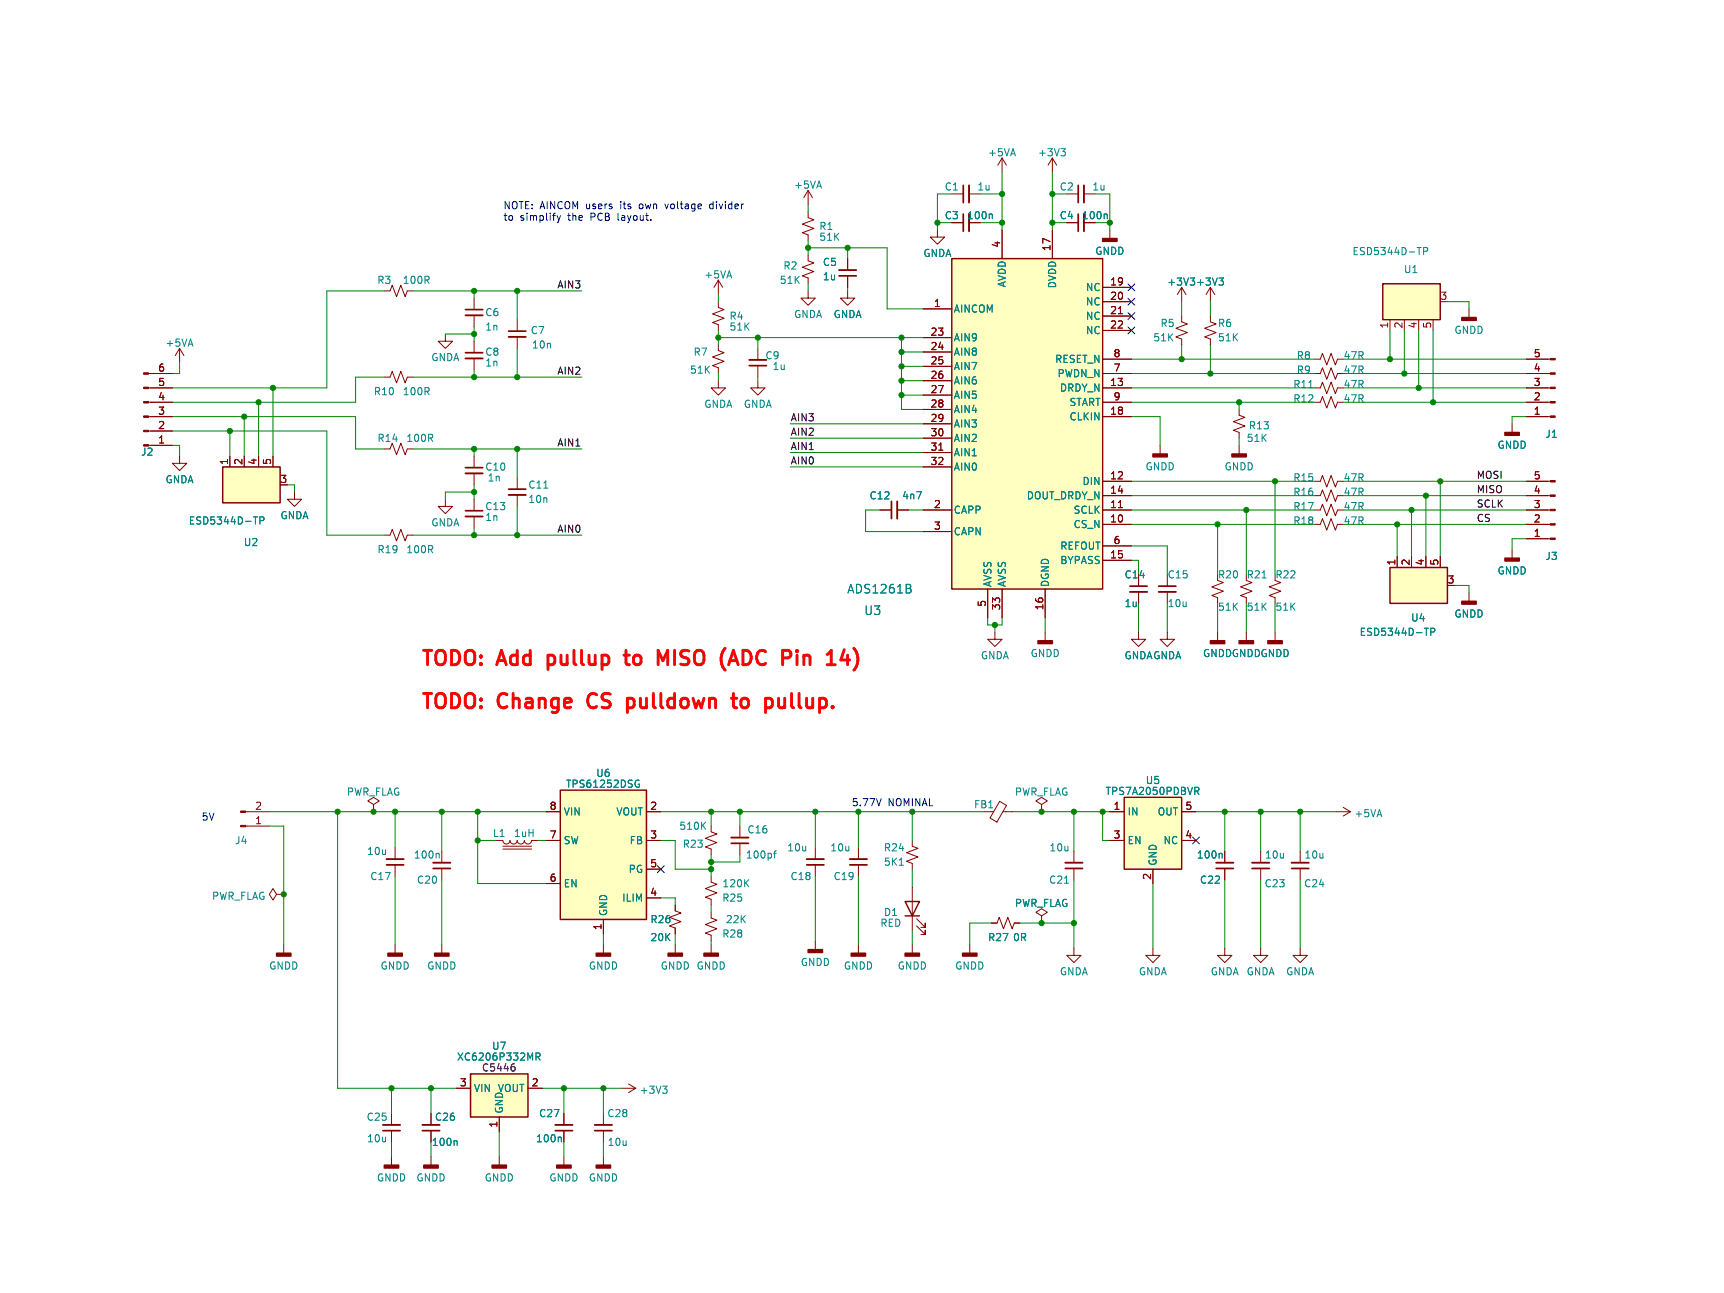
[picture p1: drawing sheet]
<svg xmlns="http://www.w3.org/2000/svg" width="305mm" height="229mm" viewBox="0 0 305 229" stroke-linecap="round" stroke-linejoin="round" font-family="sans-serif">
<g fill="none" stroke="#840000" stroke-width=".18">
<path d="M142.9 37.5v1l1 .4-2 .7 2 .8-2 .7 1 .4v1M142.9 33.7l-.8 1.2M142.9 33.7v2.5M142.9 33.7l.7 1.2M168.3 34.3h2M168.3 39.4h2M171.3 34.3h2.1M177.2 27.9v2.6M177.2 27.9l-.8 1.3M177.2 27.9l.7 1.3M186.1 27.9v2.6M186.1 27.9l-.8 1.3"/>
<path d="M186.1 27.9l.7 1.3M188.6 34.3h2M188.6 39.4h2M191.6 34.3h2.1M67.9 51.4h1.1l.3-1 .8 2.1 .8-2.1 .7 2.1 .4-1.1h1M78.7 59.1v1.2h1.3l-1.3 1.3-1.2-1.3h1.2M83.8 52.7v2M83.8 55.8v2M91.4 56.5v2M91.4 59.6v2M127 53.3v1.1l1 .3-2 .8 2 .8-2 .7 1 .4v1M127 49.5l-.8 1.3"/>
<path d="M127 49.5v2.6M127 49.5l.8 1.3M142.9 51.4v1.3h1.2l-1.2 1.3-1.3-1.3h1.3M142.9 45.1v1l1 .4-2 .7 2 .8-2 .8 1 .3v1.1M149.9 51.4v1.3h1.2l-1.2 1.3-1.3-1.3h1.3M149.9 45.7v2.1M149.9 48.8v2M163.2 54.6h5.1M163.2 59.7h5.1M165.7 40.6v1.3h1.3l-1.3 1.3-1.2-1.3h1.2M177.2 40.6v5.1M186.1 40.6v5.1"/>
<path d="M194.9 50.8h5.1M194.9 53.3h5.1M194.9 55.9h5.1M194.9 58.4h5.1M196.2 40.6v1.6M197.7 55.5h.8M208.9 55.9v1l1 .4-2 .7 2 .8-2 .8 1 .3v1.1M208.9 50.8l-.7 1.3M208.9 50.8v2.5M208.9 50.8l.8 1.3M214 55.9v1l1 .4-2 .7 2 .8-2 .8 1 .3v1.1M214 50.8v2.5"/>
<path d="M214 50.8l-.8 1.3M214 50.8l.8 1.3M245.7 56.5v1.9M248.3 56.5v1.9M250.8 56.5v1.9M253.4 56.5v1.9M259.7 54.6v1.5M26.3 66h4.2M26.3 68.6h4.2M26.3 71.1h4.2M26.3 73.7h4.2M26.3 76.2h4.2"/>
<path d="M26.3 78.7h4.2M31.7 61.6l-.7 1.3M31.7 61.6v2.5M31.7 61.6l.8 1.3M67.9 79.4h1.1l.3-1 .8 2 .8-2 .7 2 .4-1h1M67.9 66.7h1.1l.3-1 .8 2 .8-2 .7 2 .4-1h1M83.8 60.3v2.1M83.8 63.4v2M127 67.3v1.3h1.3l-1.3 1.3-1.3-1.3h1.3M127 61v1l1 .4-2 .7 2 .8-2 .7 1 .4v1M134 67.3v1.3h1.3l-1.3 1.3-1.3-1.3h1.3M134 61.6v2"/>
<path d="M134 64.6v2.1M163.2 62.2h5.1M163.2 64.8h5.1M163.2 67.3h5.1M163.2 69.9h5.1M163.2 72.4h5.1M163.2 74.9h5.1M163.2 77.5h5.1M166 79.6h.7M194.9 66h5.1M194.9 68.6h5.1M194.9 71.1h5.1"/>
<path d="M194.9 73.7h5.1M194.9 63.5h5.1M205.1 78.7v1.6M219.1 72.4v1l1 .4-2 .7 2 .8-2 .8 1 .4v1M219.1 78.7v1.6M232.4 63.5h1l.4-1 .8 2 .7-2 .8 2 .4-1h1M232.4 68.6h1l.4-1 .8 2 .7-2 .8 2 .4-1h1M232.4 66h1l.4-1 .8 2.1 .7-2.1 .8 2.1 .4-1.1h1M232.4 71.1h1l.4-1 .8 2 .7-2 .8 2 .4-1h1M267.3 74.9v1.6M269.9 66h4.2M269.9 68.6h4.2"/>
<path d="M269.9 71.1h4.2M269.9 73.7h4.2M269.9 63.5h4.2M31.7 80.6v1.3h1.3l-1.3 1.3-1.2-1.3h1.2M40.6 80.6v2M43.2 80.6v2M45.7 80.6v2M48.3 80.6v2M52.1 87v1.3h1.2l-1.2 1.2-1.3-1.2h1.3M67.9 94.6h1.1l.3-1 .8 2 .8-2 .7 2 .4-1h1M78.7 88.3v1.2h1.3l-1.3 1.3-1.2-1.3h1.2M83.8 80.6v2.1"/>
<path d="M83.8 83.7v2M83.8 88.3v2M83.8 91.3v2M91.4 84.5v2M91.4 87.5v2M155.6 90.2h2M158.6 90.2h2.1M163.2 90.2h5.1M163.2 80h5.1M163.2 82.6h5.1M163.2 94h5.1M194.9 85.1h5.1"/>
<path d="M194.9 87.6h5.1M194.9 90.2h5.1M194.9 92.7h5.1M194.9 96.5h5.1M194.9 99.1h5.1M197.7 89.8h.8M232.4 85.1h1l.4-1 .8 2 .7-2 .8 2 .4-1h1M232.4 87.6h1l.4-1 .8 2 .7-2 .8 2 .4-1h1M232.4 92.7h1l.4-1 .8 2 .7-2 .8 2 .4-1h1M232.4 90.2h1l.4-1 .8 2 .7-2 .8 2 .4-1h1M247 98.4v1.9M249.6 98.4v1.9"/>
<path d="M252.1 98.4v1.9M254.6 98.4v1.9M267.3 97.2v1.5M269.9 85.1h4.2M269.9 87.6h4.2M269.9 90.2h4.2M269.9 92.7h4.2M269.9 95.3h4.2M174.6 104.1v5.1M175.9 111.8v1.2h1.3l-1.3 1.3-1.3-1.3h1.3M177.2 104.1v5.1M184.8 104.1v5.1"/>
<path d="M184.8 111.8v1.5M201.3 111.8v1.2h1.3l-1.3 1.3-1.3-1.3h1.3M201.3 101.6v2M201.3 104.6v2.1M206.4 111.8v1.2h1.2l-1.2 1.3-1.3-1.3h1.3M206.4 101.6v2M206.4 104.6v2.1M215.3 102.6l1 .4-2.1 .8 2.1 .7-2.1 .8 1.1 .4v1M215.3 111.8v1.5M220.3 102.6l1.1 .4-2.1 .8 2.1 .7-2.1 .8 1 .4v1M220.3 111.8v1.5M225.4 102.6l1 .4-2 .8 2 .7-2 .8 1 .4v1"/>
<path d="M225.4 111.8v1.5M259.7 104.8v1.5M43.4 143.5h4.2M43.4 146.1h4.2M48.9 158.1l-.6-1-.7 1 .7 1 .6-1h1.3M50.2 158.1h.1M66 142.2l1.1-.6-1.1-.6-1 .6 1 .6v1.3M66 143.5h.1M69.8 149.9v2M69.8 152.9v2M78.1 150.5v2M78.1 153.5v2.1"/>
<path d="M88.9 148.6a.64 .64 0 0 0 .6 .6 .64 .64 0 0 0 .7-.6 .64 .64 0 0 0 .6 .6 .64 .64 0 0 0 .6-.6 .64 .64 0 0 0 .7 .6 .64 .64 0 0 0 .6-.6 .64 .64 0 0 0 .6 .6 .64 .64 0 0 0 .7-.6h1.2M88.9 149.6h5.1M88.9 150.1h5.1M96.5 143.5h2.6M96.5 148.6h2.6M96.5 156.2h2.6M114.3 143.5h2.5M114.3 148.6h2.5M114.3 158.8h2.5M114.3 153.7h2.5M125.7 154.9v1.1l1 .3-2 .8 2 .8-2 .7 1 .4v1M125.7 146.1v1l1 .3-2 .8 2 .8-2 .7 1 .4v1"/>
<path d="M130.8 146.1v2M130.8 149.1v2M144.1 149.9v2M144.1 152.9v2M151.8 149.9v2M151.8 152.9v2M161.3 148.6v1l1 .4-2 .7 2 .8-2 .8 1 .4v1M161.3 156.8v7.7M176.7 141.7l1.3 .7-1.7 2.9-1.3-.7zM177.3 143.5h1.8M184.1 142.2l1.1-.6-1.1-.6-1 .6 1 .6v1.3M184.1 143.5h.1"/>
<path d="M189.9 150.5v2M189.9 153.5v2.1M196.2 143.5h2.6M196.2 148.6h2.6M203.8 153.7v2.5M208.9 143.5h2.6M208.9 148.6h2.6M216.5 150.5v2M216.5 153.5v2.1M222.9 150.5v2M222.9 153.5v2.1M229.9 150.5v2"/>
<path d="M229.9 153.5v2.1M236.2 143.5h2.6M237.5 142.7l1.3 .8M238.8 143.5l-1.3 .8M50.2 167v1.5M69.8 167v1.5M78.1 167v1.5M106.7 162.6v2.5M106.7 167v1.5M119.4 160v1l1 .4-2 .8 2 .7-2 .8 1 .4v1M119.4 167v1.5M125.7 161.3v1l1 .4-2 .7 2 .8-2 .8 1 .4v1"/>
<path d="M125.7 167v1.5M144.1 166.4v1.5M151.8 167v1.5M161.3 167v1.5M162.1 163.7l1.5 1.5v-.7v.7h-.8M162.1 162.4l1.5 1.6v-.8v.8h-.8M171.4 167v1.5M175.3 163.2h1l.4-1 .7 2 .8-2 .7 2 .4-1h1M184.1 161.9l1.1-.6-1.1-.6-1 .6 1 .6v1.3M184.1 163.2h.1M189.9 167.6v1.3h1.2l-1.2 1.3-1.3-1.3h1.3M203.8 167.6v1.3h1.3l-1.3 1.3-1.2-1.3h1.2"/>
<path d="M216.5 167.6v1.3h1.3l-1.3 1.3-1.2-1.3h1.2M222.9 167.6v1.3h1.3l-1.3 1.3-1.3-1.3h1.3M229.9 167.6v1.3h1.2l-1.2 1.3-1.3-1.3h1.3M69.2 196.9v2M69.2 199.9v2M76.2 196.9v2M76.2 199.9v2M80.6 192.4h2.6M88.3 197.5v2.5M93.3 192.4h2.6M99.7 196.9v2M99.7 199.9v2"/>
<path d="M106.7 196.9v2M106.7 199.9v2M109.9 192.4h2.5M111.1 191.6l1.3 .8M112.4 192.4l-1.3 .8M69.2 204.5v1.5M76.2 204.5v1.5M88.3 204.5v1.5M99.7 204.5v1.5M106.7 204.5v1.5"/>
</g>
<g fill="#840000" stroke="#840000" stroke-width=".25">
<path d="M183.5 113.3h2.6v.5h-2.6z"/>
<path d="M258.4 106.3h2.6v.5h-2.6z"/>
<path d="M74.9 206h2.6v.5h-2.6z"/>
<path d="M266.1 98.7h2.5v.5h-2.5z"/>
<path d="M67.9 206h2.6v.5h-2.6z"/>
<path d="M142.9 167.9h2.5v.5h-2.5z"/>
<path d="M76.8 168.5h2.6v.5h-2.6z"/>
<path d="M68.6 168.5h2.5v.5h-2.5z"/>
<path d="M48.9 168.5h2.5v.5h-2.5z"/>
<path d="M124.5 168.5h2.5v.5h-2.5z"/>
<path d="M118.1 168.5h2.5v.5h-2.5z"/>
<path d="M224.2 113.3h2.5v.5h-2.5z"/>
<path d="M214 113.3h2.5v.5h-2.5z"/>
<path d="M219.1 113.3h2.5v.5h-2.5z"/>
<path d="M105.4 168.5h2.5v.5h-2.5z"/>
<path d="M98.4 206h2.6v.5h-2.6z"/>
<path d="M105.4 206h2.5v.5h-2.5z"/>
<path d="M150.5 168.5h2.5v.5h-2.5z"/>
<path d="M87 206h2.5v.5h-2.5z"/>
<path d="M160 168.5h2.6v.5h-2.6z"/>
<path d="M170.2 168.5h2.5v.5h-2.5z"/>
<path d="M217.8 80.3h2.5v.5h-2.5z"/>
<path d="M203.8 80.3h2.6v.5h-2.6z"/>
<path d="M194.9 42.2h2.6v.5h-2.6z"/>
<path d="M266.1 76.5h2.5v.5h-2.5z"/>
<path d="M258.4 56.1h2.6v.5h-2.6z"/>
</g>
<g fill="#ffffc2" stroke="#ffffc2" stroke-width=".18">
<path d="M245.7 100.3h10.2v6.4h-10.2z"/>
<path d="M168.3 45.7h26.6v58.4h-26.6z"/>
<path d="M99.1 139.7h15.2v22.9h-15.2z"/>
<path d="M39.4 82.6h10.1v6.3h-10.1z"/>
<path d="M83.2 189.9h10.1v7.6h-10.1z"/>
<path d="M198.8 141h10.1v12.7h-10.1z"/>
<path d="M244.5 50.2h10.1v6.3h-10.1z"/>
</g>
<path d="M168.3 45.7h26.6v58.4h-26.6zM244.5 50.2h10.1v6.3h-10.1zM39.4 82.6h10.1v6.3h-10.1zM245.7 100.3h10.2v6.4h-10.2zM99.1 139.7h15.2v22.9h-15.2zM160 159.4h2.6l-1.3 2.5zM198.8 141h10.1v12.7h-10.1zM160 161.9h2.6M83.2 189.9h10.1v7.6h-10.1z" fill="none" stroke="#840000" stroke-width=".25"/>
<g fill="none" stroke="#008484" stroke-width=".18">
<path d="M175.3 37.8l.1 .2v.7M187.6 26.3h.8l-.5 .5M188.1 26.8l.3 .2v.3l-.3 .3M195.6 37.8l.2 .2v.7M215.5 49.1h.8l-.4 .5M216.1 49.6l.2 .3v.3l-.2 .2M251.7 44.4h.6l.1-.2v-.3l-.7-.1v1.2M46 92h.6l.1-.2-.1-.3-.6-.1v1.3M160.7 104a.41 .41 0 0 1 .4 .4 .41 .41 0 0 1-.3 .4M160.9 103.4l.1 .2-.1 .4M253 111.7h.6l.1-.2-.1-.3-.6-.1v1.2M112.5 138h.5"/>
<path d="M112.8 138.6h.3v.5l-.3 .1-.3-.1M211.2 139.2h.5l.3 .2-.2 .4-.6 .1M211.5 139.9l.5 .6M77.5 150.9l.2 .1v.7M136.8 150.9h.5M137.3 150.4l-.4 .2v1.1M159 153h.7M215.9 150.9l.2 .1v.7M94.8 186.8h.6l.1-.2-.1-.3-.6-.1v1.2M95.1 186.8l.4 .6M117.2 192h.7l-.4 .5M117.7 192.5l.2 .3v.3l-.2 .2"/>
<path d="M80.6 201.7l.2 .1v.7M99.1 201l.1 .2v.7"/>
</g>
<g fill="none" stroke="#840000" stroke-width=".33">
<path d="M171.3 32.8v3M171.3 37.8v3.1M191.6 32.8v3M191.6 37.8v3.1M82.3 55.8h3M89.9 59.6h3.1M148.3 47.8h3.1M82.3 63.4h3M132.5 63.6h3M82.3 91.3h3M82.3 83.7h3M89.9 87.5h3.1"/>
<path d="M158.6 88.6v3.1M199.8 104.6h3M204.9 104.6h3M68.3 151.9h3.1M76.6 152.5h3M129.3 148.1h3M142.6 151.9h3.1M150.2 151.9h3.1M188.3 152.5h3.1M215 152.5h3.1M221.4 152.5h3M228.3 152.5h3.1"/>
<path d="M67.7 198.9h3M74.7 198.9h3M98.2 198.9h3M105.2 198.9h3"/>
</g>
<g fill="none" stroke="#840000" stroke-width=".3">
<path d="M170.3 32.8v3M170.3 37.8v3.1M190.6 32.8v3M190.6 37.8v3.1M82.3 54.7h3M89.9 58.5h3.1M148.3 48.8h3.1M82.3 62.4h3M132.5 64.6h3M82.3 90.3h3M82.3 82.7h3M89.9 86.5h3.1"/>
<path d="M157.6 88.6v3.1M199.8 103.6h3M204.9 103.6h3M68.3 152.9h3.1M76.6 153.5h3M129.3 149.1h3M142.6 152.9h3.1M150.2 152.9h3.1M188.3 153.5h3.1M215 153.5h3.1M221.4 153.5h3M228.3 153.5h3.1"/>
<path d="M67.7 199.9h3M74.7 199.9h3M98.2 199.9h3M105.2 199.9h3"/>
</g>
<g fill="#840000" stroke="#840000" stroke-width=".18">
<path d="M274.1 85h.9v.2h-.9z"/>
<path d="M274.1 87.5h.9v.3h-.9z"/>
<path d="M274.1 90h.9v.3h-.9z"/>
<path d="M274.1 92.6h.9v.2h-.9z"/>
<path d="M274.1 95.1h.9v.3h-.9z"/>
<path d="M25.4 65.9h.9v.3h-.9z"/>
<path d="M25.4 68.5h.9v.2h-.9z"/>
<path d="M25.4 71h.9v.2h-.9z"/>
<path d="M25.4 73.5h.9v.3h-.9z"/>
<path d="M25.4 76.1h.9v.2h-.9z"/>
<path d="M25.4 78.6h.9v.3h-.9z"/>
<path d="M42.5 143.4h.9v.2h-.9z"/>
<path d="M42.5 145.9h.9v.3h-.9z"/>
<path d="M274.1 63.4h.9v.2h-.9z"/>
<path d="M274.1 65.9h.9v.3h-.9z"/>
<path d="M274.1 68.5h.9v.2h-.9z"/>
<path d="M274.1 71h.9v.2h-.9z"/>
<path d="M274.1 73.5h.9v.3h-.9z"/>
</g>
<path d="M90.8 188.6l.3 .2v.3l-.3 .3" fill="none" stroke="#840084" stroke-width=".18"/>
<path d="M98.5 38.1l.3 .9M98.8 39l-.3 .4M99.1 38.1l-.3 .9M115.1 38.8v.2M155.8 141.2l-.4 1.3" fill="none" stroke="#0000c2" stroke-width=".18"/>
<g fill="none" stroke="#f00" stroke-width=".51">
<path d="M110.3 115.8h1M110.7 115v2.2l.3 .3M116.4 115l.8 1.8 .9-1.8M129.1 116.8h1.2M129.7 115l-.9 2.5M140.9 115v.2M140.9 115.8v1.7M140.9 115l-.1 .1 .1 .1M140.9 115l.1 .1-.1 .1M149.3 114.9l-.6 1.8h1.5M110.9 123.4v2.6M110.9 125l.7 .1"/>
<path d="M111.6 123.4l-.7 .2M129.3 123.4h1M129.7 122.6v2.2l.1 .2 .5 .1M136.1 123.4l.5 .5v.8l-.5 .4"/>
</g>
<g fill="none" stroke="#008400" stroke-width=".18">
<path d="M142.9 36.2v1.3M165.7 39.4h2.6M168.3 34.3h-2.6v6.3M173.4 34.3h3.8M173.4 39.4h3.8M177.2 30.5v10.1M186.1 34.3h2.5M186.1 39.4h2.5M186.1 30.5v10.1M193.7 34.3h2.5v6.3M193.7 39.4h2.5M67.9 51.4h-10.1v17.2h-27.3"/>
<path d="M73 51.4h29.9M78.7 59.1h5.1M83.8 51.4v1.3M83.8 57.8v2.5M91.4 51.4v5.1M127 52.1v1.2M127 58.4v2.6M127 59.7h36.2M134 59.7v1.9M142.9 43.8h13.9v10.8h6.4M142.9 42.5v2.6M142.9 50.2v1.2"/>
<path d="M149.9 43.8v1.9M149.9 50.8v.6M159.4 59.7v12.7h3.8M208.9 53.3v2.6M214 53.3v2.6M245.7 58.4v5.1M248.3 58.4v7.6M250.8 58.4v10.2M253.4 58.4v12.7M255.9 53.3h3.8v1.3M30.5 73.7h32.4v5.7h5M30.5 76.2h27.3v18.4h10.1"/>
<path d="M30.5 78.7h1.2v1.9M31.7 64.1v1.9h-1.2M40.6 76.2v4.4M43.2 73.7v6.9M45.7 71.1v9.5M48.3 68.6v12M67.9 66.7h-5v4.4h-32.4M73 66.7h29.9M73 79.4h29.9M83.8 65.4v1.3M83.8 79.4v1.2M91.4 61.6v5.1"/>
<path d="M91.4 79.4v5.1M127 66v1.3M134 66.7v.6M139.7 77.5h23.5M139.7 74.9h23.5M159.4 67.3h3.8M159.4 62.2h3.8M159.4 64.8h3.8M159.4 69.9h3.8M200 66h32.4M200 71.1h32.4M200 73.7h5.1v5"/>
<path d="M200 68.6h32.4M200 63.5h32.4M208.9 61v2.5M214 61v5M219.1 71.1v1.3M219.1 77.5v1.2M237.5 66h32.4M237.5 71.1h32.4M237.5 68.6h32.4M237.5 63.5h32.4M269.9 73.7h-2.6v1.2M50.8 85.7h1.3v1.3"/>
<path d="M73 94.6h29.9M83.8 85.7v2.6M83.8 93.3v1.3M83.8 87h-5.1v1.3M91.4 89.5v5.1M139.7 80h23.5M139.7 82.6h23.5M155.6 90.2h-2.6v3.8h10.2M160.7 90.2h2.5M200 99.1h1.3v2.5M200 90.2h32.4M200 92.7h32.4"/>
<path d="M200 87.6h32.4M200 85.1h32.4M200 96.5h6.4v5.1M215.3 92.7v8.9M220.3 90.2v11.4M225.4 85.1v16.5M237.5 90.2h32.4M237.5 92.7h32.4M237.5 87.6h32.4M237.5 85.1h32.4M247 92.7v5.7M249.6 90.2v8.2"/>
<path d="M252.1 87.6v10.8M254.6 85.1v13.3M269.9 95.3h-2.6v1.9M174.6 109.2v1.3h2.6v-1.3M175.9 110.5v1.3M184.8 109.2v2.6M201.3 106.7v5.1M206.4 106.7v5.1M215.3 106.7v5.1M220.3 106.7v5.1M225.4 106.7v5.1M257.2 103.5h2.5v1.3"/>
<path d="M47.6 143.5h48.9M47.6 146.1h2.6v20.9M59.7 143.5v48.9h20.9M69.8 143.5v6.4M69.8 154.9v12.1M78.1 143.5v7M78.1 155.6v11.4M84.5 143.5v12.7h12M84.5 148.6h3.1M95.2 148.6h1.3M116.8 143.5h57.2M116.8 148.6h2.6v5.1h6.3"/>
<path d="M116.8 158.8h2.6v1.2M125.7 143.5v2.6M125.7 151.1v3.8M130.8 143.5v2.6M130.8 151.1v1.3h-5.1M144.1 143.5v6.4M144.1 154.9v11.5M151.8 143.5v6.4M151.8 154.9v12.1M161.3 143.5v5.1M161.3 153.7v3.1M179.1 143.5h17.1"/>
<path d="M189.9 143.5v7M189.9 155.6v12M194.9 143.5v5.1h1.3M203.8 156.2v11.4M211.5 143.5h24.7M216.5 143.5v7M216.5 155.6v12M222.9 143.5v7M222.9 155.6v12M229.9 143.5v7M229.9 155.6v12M106.7 165.1v1.9"/>
<path d="M119.4 165.1v1.9M125.7 160v1.3M125.7 166.4v.6M161.3 164.5v2.5M175.3 163.2h-3.9v3.8M180.3 163.2h9.6M69.2 192.4v4.5M76.2 192.4v4.5M95.9 192.4h14M99.7 192.4v4.5M106.7 192.4v4.5M69.2 201.9v2.6"/>
<path d="M76.2 201.9v2.6M88.3 200v4.5M99.7 201.9v2.6M106.7 201.9v2.6"/>
</g>
<path d="M199.4 50.2l1.2 1.2M199.4 52.7l1.2 1.2M199.4 57.8l1.2 1.2M199.4 55.3l1.2 1.2M200.6 50.2l-1.2 1.2M200.6 52.7l-1.2 1.2M200.6 57.8l-1.2 1.2M200.6 55.3l-1.2 1.2M116.2 153.1l1.2 1.2M117.4 153.1l-1.2 1.2M210.8 148l1.3 1.2M212.1 148l-1.3 1.2" fill="none" stroke="#000084" stroke-width=".18"/>
<g fill="#008400" stroke="#008400" stroke-width=".18">
<circle cx="83.8" cy="51.4" r=".46"/>
<circle cx="91.4" cy="51.4" r=".46"/>
<circle cx="83.8" cy="59.1" r=".46"/>
<circle cx="127" cy="59.7" r=".46"/>
<circle cx="83.8" cy="66.7" r=".46"/>
<circle cx="134" cy="59.7" r=".46"/>
<circle cx="125.7" cy="143.5" r=".46"/>
<circle cx="130.8" cy="143.5" r=".46"/>
<circle cx="125.7" cy="153.7" r=".46"/>
<circle cx="125.7" cy="152.4" r=".46"/>
<circle cx="99.7" cy="192.4" r=".46"/>
<circle cx="106.7" cy="192.4" r=".46"/>
<circle cx="84.5" cy="148.6" r=".46"/>
<circle cx="76.2" cy="192.4" r=".46"/>
<circle cx="69.2" cy="192.4" r=".46"/>
<circle cx="40.6" cy="76.2" r=".46"/>
<circle cx="43.2" cy="73.7" r=".46"/>
<circle cx="45.7" cy="71.1" r=".46"/>
<circle cx="48.3" cy="68.6" r=".46"/>
<circle cx="91.4" cy="66.7" r=".46"/>
<circle cx="91.4" cy="79.4" r=".46"/>
<circle cx="83.8" cy="87" r=".46"/>
<circle cx="91.4" cy="94.6" r=".46"/>
<circle cx="83.8" cy="94.6" r=".46"/>
<circle cx="83.8" cy="79.4" r=".46"/>
<circle cx="66" cy="143.5" r=".46"/>
<circle cx="69.8" cy="143.5" r=".46"/>
<circle cx="78.1" cy="143.5" r=".46"/>
<circle cx="84.5" cy="143.5" r=".46"/>
<circle cx="59.7" cy="143.5" r=".46"/>
<circle cx="50.2" cy="158.1" r=".46"/>
<circle cx="159.4" cy="67.3" r=".46"/>
<circle cx="159.4" cy="64.8" r=".46"/>
<circle cx="159.4" cy="69.9" r=".46"/>
<circle cx="175.9" cy="110.5" r=".46"/>
<circle cx="189.9" cy="143.5" r=".46"/>
<circle cx="161.3" cy="143.5" r=".46"/>
<circle cx="151.8" cy="143.5" r=".46"/>
<circle cx="184.1" cy="143.5" r=".46"/>
<circle cx="144.1" cy="143.5" r=".46"/>
<circle cx="159.4" cy="59.7" r=".46"/>
<circle cx="159.4" cy="62.2" r=".46"/>
<circle cx="149.9" cy="43.8" r=".46"/>
<circle cx="142.9" cy="43.8" r=".46"/>
<circle cx="194.9" cy="143.5" r=".46"/>
<circle cx="222.9" cy="143.5" r=".46"/>
<circle cx="189.9" cy="163.2" r=".46"/>
<circle cx="184.1" cy="163.2" r=".46"/>
<circle cx="216.5" cy="143.5" r=".46"/>
<circle cx="229.9" cy="143.5" r=".46"/>
<circle cx="225.4" cy="85.1" r=".46"/>
<circle cx="220.3" cy="90.2" r=".46"/>
<circle cx="215.3" cy="92.7" r=".46"/>
<circle cx="196.2" cy="39.4" r=".46"/>
<circle cx="186.1" cy="39.4" r=".46"/>
<circle cx="177.2" cy="39.4" r=".46"/>
<circle cx="177.2" cy="34.3" r=".46"/>
<circle cx="165.7" cy="39.4" r=".46"/>
<circle cx="186.1" cy="34.3" r=".46"/>
<circle cx="254.6" cy="85.1" r=".46"/>
<circle cx="253.4" cy="71.1" r=".46"/>
<circle cx="245.7" cy="63.5" r=".46"/>
<circle cx="250.8" cy="68.6" r=".46"/>
<circle cx="248.3" cy="66" r=".46"/>
<circle cx="247" cy="92.7" r=".46"/>
<circle cx="249.6" cy="90.2" r=".46"/>
<circle cx="252.1" cy="87.6" r=".46"/>
<circle cx="214" cy="66" r=".46"/>
<circle cx="208.9" cy="63.5" r=".46"/>
<circle cx="219.1" cy="71.1" r=".46"/>
</g>
<g font-size="3.5" fill="#f00">
<text x="74.3" y="117.9">TODO: Add</text>
<text x="97.5" y="117.9">pullup</text>
<text x="112" y="117.9">to</text>
<text x="118.5" y="117.9">MISO</text>
<text x="130.4" y="117.9">(ADC</text>
<text x="142" y="117.9">Pin</text>
<text x="150.7" y="117.9">14)</text>
<text x="74.3" y="125.5">TODO: Change</text>
<text x="104.6" y="125.5">CS</text>
<text x="112.3" y="125.5">pulldown</text>
<text x="131.8" y="125.5">to</text>
<text x="138.2" y="125.5">pullup.</text>
</g>
<g font-size="2.1" fill="#008484">
<text x="149.7" y="105.1">ADS1261B</text>
<text x="152.7" y="108.9">U3</text>
</g>
<g font-size="1.8" fill="#008484">
<text x="174.6" y="27.8">+5VA</text>
<text x="183.5" y="27.8">+3V3</text>
<text x="140.3" y="33.5">+5VA</text>
<text x="167" y="33.8">C1</text>
<text x="172.7" y="33.8">1u</text>
<text x="187.3" y="33.8">C2</text>
<text x="193.1" y="33.8">1u</text>
<text x="144.8" y="40.8">R1</text>
<text x="167" y="38.9">C3</text>
<text x="187.3" y="38.9">C4</text>
<text x="138.4" y="47.8">R2</text>
<text x="144.8" y="42.7">51K</text>
<text x="145.4" y="47.2">C5</text>
<text x="163.2" y="45.6">GNDA</text>
<text x="193.6" y="45.2">GNDD</text>
<text x="239" y="45.3">ESD5344D-TP</text>
<text x="66.6" y="50.4">R3</text>
<text x="71.1" y="50.4">100R</text>
<text x="124.5" y="49.4">+5VA</text>
<text x="137.8" y="50.4">51K</text>
<text x="145.4" y="49.7">1u</text>
<text x="178" y="50.8" transform="rotate(-90 178 50.8)">AVDD</text>
<text x="186.9" y="51" transform="rotate(-90 186.9 51)">DVDD</text>
<text x="192" y="51.6">NC</text>
<text x="206.3" y="50.7">+3V3 +3V3</text>
<text x="248.2" y="48.5">U1</text>
<text x="85.7" y="56.1">C6</text>
<text x="85.7" y="58.6">1n</text>
<text x="93.8" y="59.2">C7</text>
<text x="128.9" y="56.7">R4</text>
<text x="128.9" y="58.6">51K</text>
<text x="140.3" y="56.4">GNDA</text>
<text x="147.3" y="56.4">GNDA</text>
<text x="168.5" y="55.4">AINCOM</text>
<text x="192" y="54.2">NC</text>
<text x="192" y="56.7">NC</text>
<text x="192" y="59.2">NC</text>
<text x="205.1" y="58">R5</text>
<text x="215.3" y="58">R6</text>
<text x="257.1" y="59.2">GNDD</text>
<text x="29.2" y="61.5">+5VA</text>
<text x="76.2" y="64">GNDA</text>
<text x="85.7" y="63.1">C8</text>
<text x="85.7" y="65">1n</text>
<text x="94" y="61.8">10n</text>
<text x="122.6" y="63.1">R7</text>
<text x="135.3" y="63.7">C9</text>
<text x="136.5" y="65.6">1u</text>
<text x="168.5" y="60.5">AIN9</text>
<text x="168.5" y="63.1">AIN8</text>
<text x="168.5" y="65.6">AIN7</text>
<text x="186.5" y="64.3">RESET_N</text>
<text x="203.8" y="60.5">51K</text>
<text x="215.3" y="60.5">51K</text>
<text x="229.2" y="63.7">R8</text>
<text x="237.5" y="63.7">47R</text>
<text x="66" y="70">R10</text>
<text x="71.1" y="70">100R</text>
<text x="121.9" y="66.2">51K</text>
<text x="168.5" y="68.1">AIN6</text>
<text x="168.5" y="70.7">AIN5</text>
<text x="186.9" y="66.9">PWDN_N</text>
<text x="187.4" y="69.4">DRDY_N</text>
<text x="189.1" y="71.9">START</text>
<text x="228.6" y="68.8">R11</text>
<text x="228.6" y="71.3">R12</text>
<text x="229.2" y="66.2">R9</text>
<text x="237.5" y="68.8">47R</text>
<text x="237.5" y="66.2">47R</text>
<text x="237.5" y="71.3">47R</text>
<text x="124.5" y="72.3">GNDA</text>
<text x="131.4" y="72.3">GNDA</text>
<text x="168.5" y="73.2">AIN4</text>
<text x="168.5" y="75.8">AIN3</text>
<text x="189.1" y="74.5">CLKIN</text>
<text x="220.7" y="76.1">R13</text>
<text x="273.2" y="77.6">J1</text>
<text x="24.9" y="80.7">J2</text>
<text x="66.7" y="78.3">R14</text>
<text x="71.8" y="78.3">100R</text>
<text x="85.7" y="83.4">C10</text>
<text x="168.5" y="78.3">AIN2</text>
<text x="168.5" y="80.8">AIN1</text>
<text x="168.5" y="83.4">AIN0</text>
<text x="202.5" y="83.3">GNDD</text>
<text x="216.4" y="83.3">GNDD</text>
<text x="220.4" y="78.3">51K</text>
<text x="264.7" y="79.5">GNDD</text>
<text x="29.2" y="85.6">GNDA</text>
<text x="86.2" y="85.3">1n</text>
<text x="93.4" y="86.6">C11</text>
<text x="93.4" y="89.1">10n</text>
<text x="153.7" y="88.5">C12</text>
<text x="159.4" y="88.5">4n7</text>
<text x="181.5" y="88.5">DOUT_DRDY_N</text>
<text x="191.4" y="85.9">DIN</text>
<text x="228.6" y="85.3">R15</text>
<text x="228.6" y="87.8">R16</text>
<text x="237.5" y="85.3">47R</text>
<text x="237.5" y="87.8">47R</text>
<text x="33.3" y="92.9">ESD5344D-TP</text>
<text x="49.5" y="92">GNDA</text>
<text x="76.2" y="93.2">GNDA</text>
<text x="85.7" y="90.4">C13</text>
<text x="85.7" y="92.3">1n</text>
<text x="168.5" y="91">CAPP</text>
<text x="168.5" y="94.8">CAPN</text>
<text x="189.8" y="93.5">CS_N</text>
<text x="189.8" y="91">SCLK</text>
<text x="228.6" y="92.9">R18</text>
<text x="228.6" y="90.4">R17</text>
<text x="237.5" y="92.9">47R</text>
<text x="237.5" y="90.4">47R</text>
<text x="43" y="96.7">U2</text>
<text x="66.7" y="98">R19</text>
<text x="71.8" y="98">100R</text>
<text x="187.4" y="97.3">REFOUT</text>
<text x="187.4" y="99.9">BYPASS</text>
<text x="264.7" y="101.7">GNDD</text>
<text x="273.2" y="99.2">J3</text>
<text x="175.5" y="103.9" transform="rotate(-90 175.5 103.9)">AVSS</text>
<text x="178" y="103.9" transform="rotate(-90 178 103.9)">AVSS</text>
<text x="185.6" y="103.9" transform="rotate(-90 185.6 103.9)">DGND</text>
<text x="198.8" y="102.4">C14</text>
<text x="198.8" y="107.5">1u</text>
<text x="206.4" y="102.4">C15</text>
<text x="206.4" y="107.5">10u</text>
<text x="215.3" y="102.4">R20</text>
<text x="220.4" y="102.4">R21</text>
<text x="225.4" y="102.4">R22</text>
<text x="215.3" y="108.1">51K</text>
<text x="220.4" y="108.1">51K</text>
<text x="225.4" y="108.1">51K</text>
<text x="240.3" y="112.6">ESD5344D-TP</text>
<text x="249.4" y="110">U4</text>
<text x="257.1" y="109.4">GNDD</text>
<text x="173.4" y="116.7">GNDA</text>
<text x="182.2" y="116.3">GNDD</text>
<text x="198.8" y="116.7">GNDAGNDA</text>
<text x="212.6" y="116.3">GNDDGNDDGNDD</text>
<text x="105.3" y="137.5">U6</text>
<text x="61.3" y="140.8">PWR_FLAG</text>
<text x="100" y="139.4">TPS61252DSG</text>
<text x="172.1" y="143.1">FB1</text>
<text x="179.4" y="140.8">PWR_FLAG</text>
<text x="195.4" y="140.7">TPS7A2050PDBVR</text>
<text x="202.5" y="138.8">U5</text>
<text x="41.5" y="149.4">J4</text>
<text x="87.1" y="148.1">L1</text>
<text x="90.8" y="148.1">1uH</text>
<text x="99.6" y="149.4">SW</text>
<text x="99.6" y="144.3">VIN</text>
<text x="108.9" y="144.3">VOUT</text>
<text x="111.3" y="149.4">FB</text>
<text x="120" y="146.9">510K</text>
<text x="132.1" y="147.5">C16</text>
<text x="199.3" y="144.3">IN</text>
<text x="199.3" y="149.4">EN</text>
<text x="204.7" y="144.3">OUT</text>
<text x="205.7" y="149.4">NC</text>
<text x="239.4" y="144.7">+5VA</text>
<text x="64.8" y="151.3">10u</text>
<text x="65.4" y="155.8">C17</text>
<text x="73.1" y="152">100n</text>
<text x="111.1" y="154.5">PG</text>
<text x="120.6" y="150.1">R23</text>
<text x="131.8" y="152">100pf</text>
<text x="139.1" y="150.7">10u</text>
<text x="139.7" y="155.8">C18</text>
<text x="146.7" y="150.7">10u</text>
<text x="147.3" y="155.8">C19</text>
<text x="156.2" y="150.7">R24</text>
<text x="156.2" y="153.2">5K1</text>
<text x="185.5" y="150.7">10u</text>
<text x="204.7" y="153.2" transform="rotate(-90 204.7 153.2)">GND</text>
<text x="211.5" y="152">100n</text>
<text x="223.6" y="152">10u</text>
<text x="230.6" y="152">10u</text>
<text x="37.4" y="159.3">PWR_FLAG</text>
<text x="73.7" y="156.4">C20</text>
<text x="99.6" y="157">EN</text>
<text x="110" y="159.6">ILIM</text>
<text x="127.6" y="159.6">R25</text>
<text x="127.7" y="157">120K</text>
<text x="179.4" y="160.5">PWR_FLAG</text>
<text x="185.4" y="156.4">C21</text>
<text x="212.1" y="156.4">C22</text>
<text x="223.5" y="157">C23</text>
<text x="230.5" y="157">C24</text>
<text x="107.5" y="162.1" transform="rotate(-90 107.5 162.1)">GND</text>
<text x="114.9" y="163.4">R26</text>
<text x="114.9" y="166.6">20K</text>
<text x="127.6" y="165.9">R28</text>
<text x="128.3" y="163.4">22K</text>
<text x="155.6" y="164">RED</text>
<text x="156.2" y="162.1">D1</text>
<text x="174.6" y="166.6">R27</text>
<text x="179" y="166.6">0R</text>
<text x="47.5" y="171.6">GNDD</text>
<text x="67.2" y="171.6">GNDD</text>
<text x="75.5" y="171.6">GNDD</text>
<text x="104" y="171.6">GNDD</text>
<text x="116.7" y="171.6">GNDD GNDD</text>
<text x="141.5" y="170.9">GNDD</text>
<text x="149.1" y="171.6">GNDD</text>
<text x="158.7" y="171.6">GNDD</text>
<text x="168.8" y="171.6">GNDD</text>
<text x="187.3" y="172.6">GNDA</text>
<text x="201.3" y="172.6">GNDA</text>
<text x="214" y="172.6">GNDA</text>
<text x="220.3" y="172.6">GNDA</text>
<text x="227.3" y="172.6">GNDA</text>
<text x="86.9" y="185.8">U7</text>
<text x="83.7" y="193.2">VIN</text>
<text x="88" y="193.2">VOUT</text>
<text x="89.1" y="197" transform="rotate(-90 89.1 197)">GND</text>
<text x="95.2" y="197.7">C27</text>
<text x="107.3" y="197.7">C28</text>
<text x="113" y="193.5">+3V3</text>
<text x="64.8" y="198.3">C25</text>
<text x="64.8" y="202.1">10u</text>
<text x="76.3" y="202.8">100n</text>
<text x="76.8" y="198.3">C26</text>
<text x="94.7" y="202.1">100n</text>
<text x="107.4" y="202.8">10u</text>
<text x="66.6" y="209.1">GNDD</text>
<text x="73.6" y="209.1">GNDD</text>
<text x="85.6" y="209.1">GNDD</text>
<text x="97.1" y="209.1">GNDD</text>
<text x="104" y="209.1">GNDD</text>
</g>
<g font-size="1.8" fill="#0000c2">
<text x="88.9" y="37.1">NOTE: AINCOM users</text>
<text x="88.9" y="39.1">to</text>
<text x="91.9" y="39.1">simplify</text>
<text x="100.4" y="39.1">the</text>
<text x="104.5" y="39.1">PCB</text>
<text x="109.4" y="39.1">layout.</text>
<text x="109.7" y="37.1">its</text>
<text x="113.2" y="37.1">own</text>
<text x="117.9" y="37.1">voltage</text>
<text x="125.9" y="37.1">divider</text>
<text x="150.5" y="142.6">5.77V</text>
<text x="156.9" y="142.6">NOMINAL</text>
<text x="35.6" y="145.2">5V</text>
</g>
<g font-size="1.8" fill="#840000">
<text x="170.9" y="38.9">100n</text>
<text x="191.2" y="38.9">100n</text>
<text x="176.9" y="43.8" transform="rotate(-90 176.9 43.8)">4</text>
<text x="185.8" y="44.5" transform="rotate(-90 185.8 44.5)">17</text>
<text x="196.2" y="50.5">19</text>
<text x="196.2" y="53.1">20</text>
<text x="254.6" y="53.1">3</text>
<text x="164.5" y="59.4">23</text>
<text x="165.1" y="54.4">1</text>
<text x="196.2" y="55.6">21</text>
<text x="196.2" y="58.2">22</text>
<text x="245.5" y="58.1" transform="rotate(-90 245.5 58.1)">1</text>
<text x="248" y="58.1" transform="rotate(-90 248 58.1)">2</text>
<text x="250.6" y="58.1" transform="rotate(-90 250.6 58.1)">4</text>
<text x="253.1" y="58.1" transform="rotate(-90 253.1 58.1)">5</text>
<text x="27.9" y="65.8">6</text>
<text x="164.5" y="62">24</text>
<text x="164.5" y="64.5">25</text>
<text x="196.8" y="65.8">7</text>
<text x="196.8" y="63.2">8</text>
<text x="271.1" y="65.8">4</text>
<text x="271.1" y="63.2">5</text>
<text x="27.9" y="70.9">4</text>
<text x="27.9" y="68.3">5</text>
<text x="164.5" y="67.1">26</text>
<text x="164.5" y="69.6">27</text>
<text x="196.2" y="68.3">13</text>
<text x="196.8" y="70.9">9</text>
<text x="271.1" y="70.9">2</text>
<text x="271.1" y="68.3">3</text>
<text x="27.9" y="75.9">2</text>
<text x="27.9" y="73.4">3</text>
<text x="164.5" y="72.1">28</text>
<text x="164.5" y="74.7">29</text>
<text x="164.5" y="77.2">30</text>
<text x="196.2" y="73.4">18</text>
<text x="271.1" y="73.4">1</text>
<text x="27.9" y="78.5">1</text>
<text x="40.4" y="82.3" transform="rotate(-90 40.4 82.3)">1</text>
<text x="42.9" y="82.3" transform="rotate(-90 42.9 82.3)">2</text>
<text x="45.5" y="82.3" transform="rotate(-90 45.5 82.3)">4</text>
<text x="48" y="82.3" transform="rotate(-90 48 82.3)">5</text>
<text x="164.5" y="79.8">31</text>
<text x="164.5" y="82.3">32</text>
<text x="49.5" y="85.5">3</text>
<text x="165.1" y="89.9">2</text>
<text x="196.2" y="89.9">11</text>
<text x="196.2" y="84.8">12</text>
<text x="196.2" y="87.4">14</text>
<text x="271.1" y="89.9">3</text>
<text x="271.1" y="87.4">4</text>
<text x="271.1" y="84.8">5</text>
<text x="165.1" y="93.7">3</text>
<text x="196.2" y="92.5">10</text>
<text x="271.1" y="95">1</text>
<text x="271.1" y="92.5">2</text>
<text x="196.2" y="98.8">15</text>
<text x="196.8" y="96.3">6</text>
<text x="246.8" y="100" transform="rotate(-90 246.8 100)">1</text>
<text x="249.3" y="100" transform="rotate(-90 249.3 100)">2</text>
<text x="251.8" y="100" transform="rotate(-90 251.8 100)">4</text>
<text x="254.4" y="100" transform="rotate(-90 254.4 100)">5</text>
<text x="174.4" y="107.3" transform="rotate(-90 174.4 107.3)">5</text>
<text x="176.9" y="108" transform="rotate(-90 176.9 108)">33</text>
<text x="184.5" y="108" transform="rotate(-90 184.5 108)">16</text>
<text x="255.9" y="103.3">3</text>
<text x="45.1" y="143.3">2</text>
<text x="97.1" y="143.3">8</text>
<text x="114.9" y="143.3">2</text>
<text x="196.8" y="143.3">1</text>
<text x="209.5" y="143.3">5</text>
<text x="45.1" y="145.8">1</text>
<text x="97.1" y="148.3">7</text>
<text x="114.9" y="148.3">3</text>
<text x="196.8" y="148.3">3</text>
<text x="209.5" y="148.3">4</text>
<text x="97.1" y="156">6</text>
<text x="114.9" y="153.4">5</text>
<text x="203.6" y="155.6" transform="rotate(-90 203.6 155.6)">2</text>
<text x="114.9" y="158.5">4</text>
<text x="106.4" y="164.5" transform="rotate(-90 106.4 164.5)">1</text>
<text x="81.2" y="192.2">3</text>
<text x="93.9" y="192.2">2</text>
<text x="88" y="199.4" transform="rotate(-90 88 199.4)">1</text>
</g>
<g font-size="1.8">
<text x="98.5" y="51.1">AIN3</text>
<text x="98.5" y="66.3">AIN2</text>
<text x="139.7" y="77.1">AIN2</text>
<text x="139.7" y="74.6">AIN3</text>
<text x="98.5" y="79">AIN1</text>
<text x="139.7" y="79.7">AIN1</text>
<text x="139.7" y="82.2">AIN0</text>
<text x="261" y="87.3">MISO</text>
<text x="261" y="89.8">SCLK</text>
<text x="261" y="84.7">MOSI</text>
<text x="98.5" y="94.3">AIN0</text>
<text x="261" y="92.4">CS</text>
</g>
<g font-size="1.8" fill="#840084">
<text x="80.7" y="187.7">XC6206P332MR</text>
<text x="85.1" y="189.6">C5446</text>
</g>
</svg>
